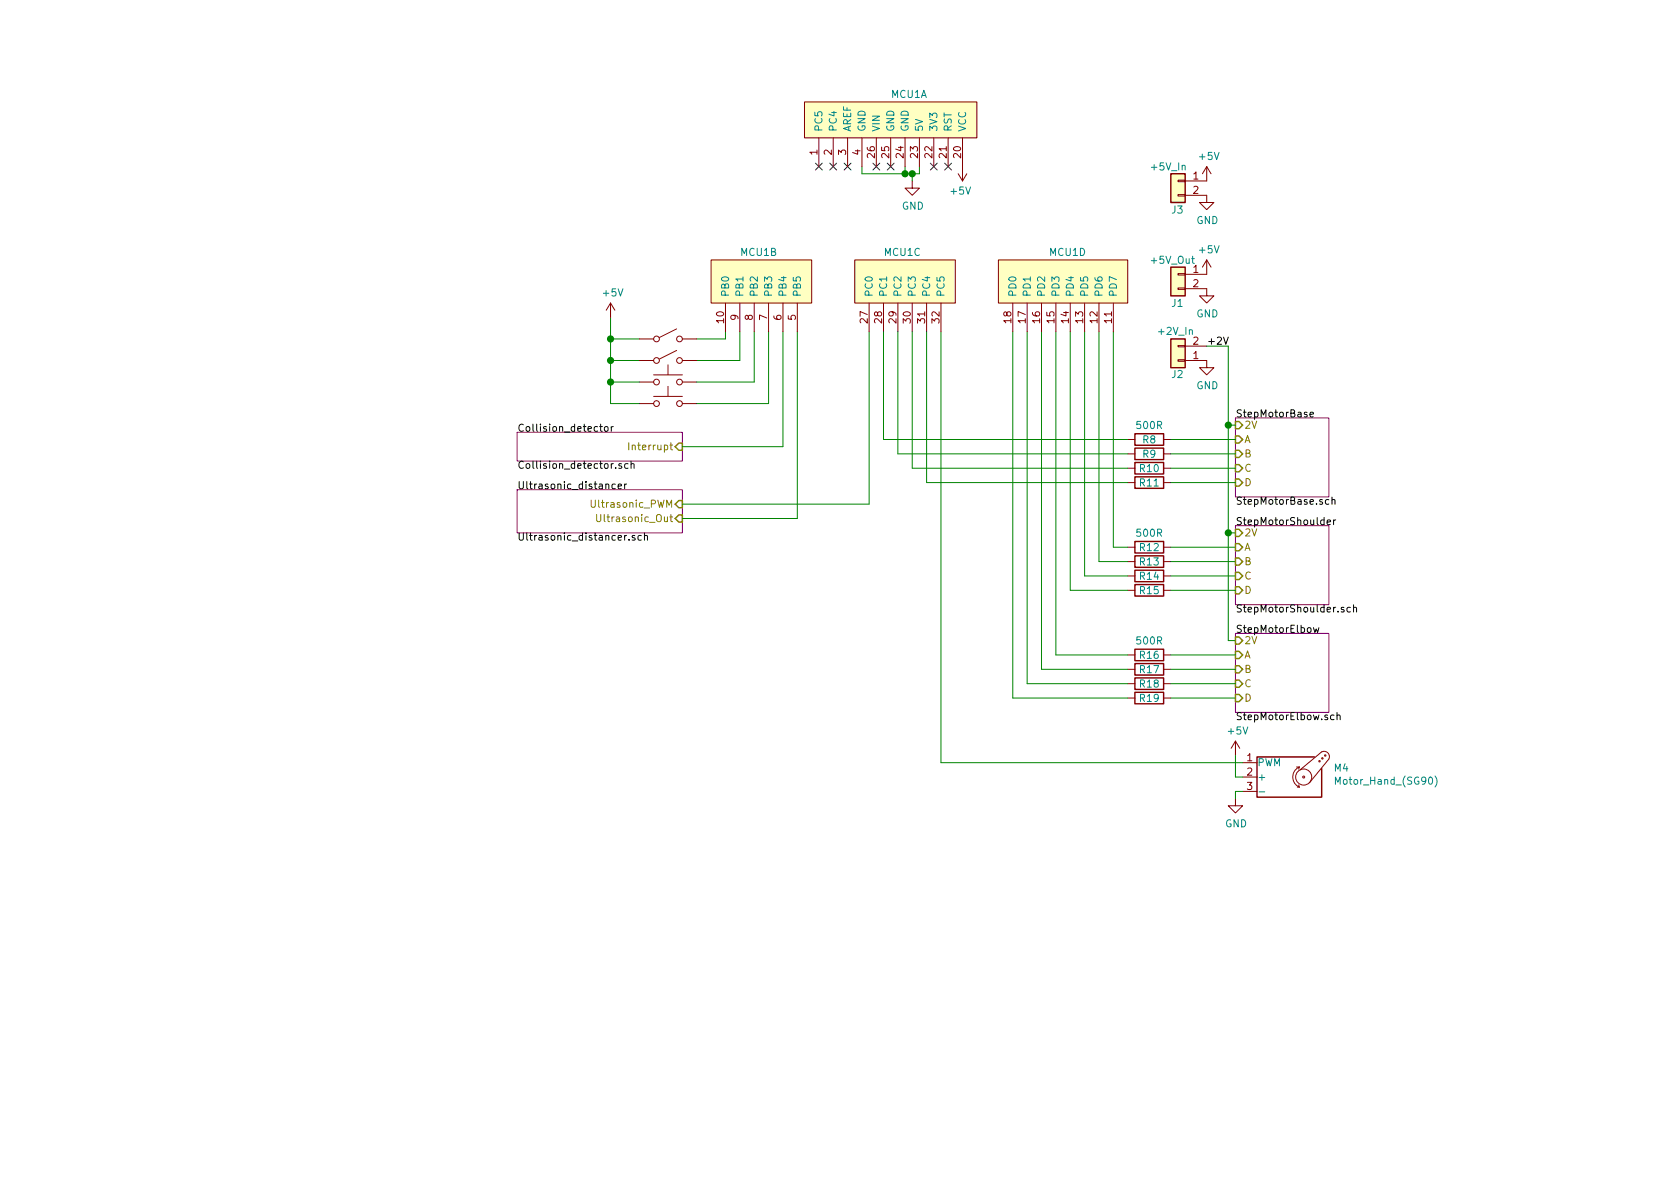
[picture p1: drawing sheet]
<svg xmlns="http://www.w3.org/2000/svg" width="297mm" height="210mm" viewBox="0 0 297 210" stroke-linecap="round" stroke-linejoin="round" font-family="sans-serif">
<g fill="none" stroke="#008400" stroke-width=".18">
<path d="M152.4 29.5v1.2h10.2v-1.2M160 29.5v1.2M161.3 30.7v1.3M107.9 59.9h5.1M107.9 56.1v15.3h5.1M128.3 58.7v1.2h-5.1M130.8 58.7v5h-7.6M133.3 58.7v8.9h-10.1M135.9 58.7v12.7h-12.7M138.4 58.7v20.3h-17.8M141 58.7v33h-20.4M153.7 58.7v30.4h-33.1"/>
<path d="M156.2 58.7v19h43.2M158.7 58.7v21.6h40.7M161.3 58.7v24.1h38.1M163.8 58.7v26.6h35.6M166.4 58.7v76.2h53.3M179.1 58.7v64.7h20.3M181.6 58.7v62.2h17.8M184.1 58.7v59.7h15.3M186.7 58.7v57.1h12.7M189.2 58.7v45.7h10.2M191.8 58.7v43.1h7.6M194.3 58.7v40.6h5.1"/>
<path d="M196.8 58.7v38.1h2.6M107.9 63.7h5.1M107.9 67.6h5.1M207 77.7h11.4M213.4 61.2h3.8v52.1h1.2M217.2 75.2h1.2M207 80.3h11.4M207 82.8h11.4M207 96.8h11.4M207 99.3h11.4M207 85.3h11.4M217.2 94.2h1.2"/>
<path d="M207 101.8h11.4M207 115.8h11.4M207 118.4h11.4M207 104.4h11.4M207 120.9h11.4M207 123.4h11.4M218.4 133.6v3.8h1.3M219.7 139.9h-1.3v1.3"/>
</g>
<path d="M91.4 76.4h29.2v5.1h-29.2zM218.4 73.9h16.5v14h-16.5zM91.4 86.6h29.2v7.6h-29.2zM218.4 93h16.5v13.9h-16.5zM218.4 112h16.5v14h-16.5z" fill="none" stroke="#840084" stroke-width=".18"/>
<g fill="none" stroke="#000" stroke-width=".18">
<path d="M216.3 59.6l.4 1.3 .5-1.3M106 75.4h.5M106.2 75v1.1l.3 .2M107 75.5l.3-.1 .2 .2-.1 .6-.3 .1-.2-.3zM108.1 75.4v.9M108.4 75.4l-.3 .3M231.6 73.3l.6-.1v-.3h-.4l-.2 .2 .1 .6h.5M108.8 85.6h-.4l-.2 .2 .1 .6h.5M109.3 86l.6-.1-.1-.3h-.3l-.2 .2v.6h.5M109.9 82h-.3l-.2 .2 .1 .1 .4 .2v.3h-.5M110.4 85.6v.8M110.8 85.6l-.4 .2"/>
<path d="M111 82h-.3l-.3 .2 .2 .6h.4M111.2 95.4v.1M111.6 82.1l.2-.1h.3v.8M111.6 81.6v1.2M112.2 94.7h-.3l-.1 .2v.1l.4 .2v.3h-.4M113.4 94.7h-.4l-.2 .2 .1 .6h.5M113.9 94.8l.2-.1h.3l.1 .8M113.9 94.3v1.2M234.6 92.3l.7-.1-.1-.2-.4-.1-.2 .2 .1 .6h.5M234.9 88.4l-.3-.1-.3 .3 .2 .5h.4M235.5 88.5l.2-.2 .3 .1v.8M235.5 87.9v1.3"/>
<path d="M235.8 91.9v.9M236.2 91.9l-.4 .3M232.2 111l.3 .8 .2-.6 .3 .6 .2-.8M237.6 107.4h-.3l-.2 .2 .1 .1 .4 .2v.3h-.5M238.8 107.4h-.4l-.2 .2 .1 .6h.5M239.3 107.5l.2-.1h.3l.1 .8M239.3 107v1.2M235.9 126.5l-.4-.1-.2 .3 .1 .5h.5M236.4 126.6l.2-.2 .3 .1 .1 .8M236.4 126v1.3"/>
</g>
<g fill="none" stroke="#848400" stroke-width=".25">
<path d="M120 78.4h.6v1.2h-.6l-.6-.6zM218.4 74.5h.7l.6 .7-.6 .6h-.7zM218.4 77.1h.7l.6 .6-.6 .7h-.7zM218.4 79.6h.7l.6 .7-.6 .6h-.7zM120 91.1h.6v1.2h-.6l-.6-.6zM120 88.5h.6v1.3h-.6l-.6-.7zM218.4 82.2h.7l.6 .6-.6 .6h-.7zM218.4 84.7h.7l.6 .6-.6 .7h-.7zM218.4 93.6h.7l.6 .6-.6 .7h-.7zM218.4 96.1h.7l.6 .7-.6 .6h-.7zM218.4 98.7h.7l.6 .6-.6 .6h-.7zM218.4 112.6h.7l.6 .7-.6 .6h-.7z"/>
<path d="M218.4 115.2h.7l.6 .6-.6 .7h-.7zM218.4 117.7h.7l.6 .7-.6 .6h-.7zM218.4 101.2h.7l.6 .6-.6 .7h-.7zM218.4 103.8h.7l.6 .6-.6 .6h-.7zM218.4 120.3h.7l.6 .6-.6 .6h-.7zM218.4 122.8h.7l.6 .6-.6 .7h-.7z"/>
</g>
<g fill="none" stroke="#840000" stroke-width=".18">
<path d="M142.2 18h30.5v6.4h-30.5zM144.8 24.4v5.1M147.3 24.4v5.1M149.9 24.4v5.1M152.4 24.4v5.1M154.9 24.4v5.1M157.5 24.4v5.1M160 24.4v5.1M161.3 32v1.3h1.3l-1.3 1.2-1.3-1.2h1.3M162.6 24.4v5.1M165.1 24.4v5.1M167.6 24.4v5.1"/>
<path d="M169.4 30.7l.8 1.3M170.2 24.4v7.6M170.9 30.7l-.7 1.3M208.3 34.4h1.2v.3h-1.2zM208.3 31.9h1.2v.2h-1.2zM209.5 34.5h3.9v1.3h1.2l-1.2 1.3-1.3-1.3h1.3M213.4 29.5v2.5h-3.9M213.4 29.5l-.8 1.2M213.4 29.5l.7 1.2M107.9 53.6l-.7 1.3M107.9 53.6v2.5M107.9 53.6l.8 1.3"/>
<path d="M113 59.9h2.6M119.6 58.2l-3 1.5M120.6 59.9h2.6M125.7 46h17.8v7.6h-17.8zM128.3 53.6v5.1M130.8 53.6v5.1M133.3 53.6v5.1M135.9 53.6v5.1M138.4 53.6v5.1M141 53.6v5.1M151.1 46h17.8v7.6h-17.8zM152.4 53.6h.1"/>
<path d="M153.7 53.6v5.1M156.2 53.6v5.1M158.7 53.6v5.1M161.3 53.6v5.1M163.8 53.6v5.1M166.4 53.6v5.1M176.5 46h22.9v7.6h-22.9zM179.1 53.6v5.1M181.6 53.6v5.1M184.1 53.6v5.1M186.7 53.6v5.1M189.2 53.6v5.1"/>
<path d="M191.8 53.6v5.1M194.3 53.6v5.1M196.8 53.6v5.1M208.3 50.9h1.2v.3h-1.2zM208.3 48.4h1.2v.2h-1.2zM209.5 51h3.9v1.3h1.2l-1.2 1.3-1.3-1.3h1.3M213.4 46v2.5h-3.9M213.4 46l-.8 1.2M213.4 46l.7 1.2M113 63.7h2.6M113 67.6h2.6M113 71.4h2.6"/>
<path d="M115.6 66.3h5M115.6 70.1h5M118.1 64.5v1.8M118.1 68.3v1.8M119.6 62l-3 1.5M120.6 63.7h2.6M120.6 67.6h2.6M120.6 71.4h2.6M199.4 77.7h1.3M205.7 77.7h1.3M208.3 61.1h1.2v.2h-1.2zM208.3 63.6h1.2v.3h-1.2z"/>
<path d="M209.5 63.7h3.9v1.3h1.2l-1.2 1.3-1.3-1.3h1.3M209.5 61.2h3.9M199.4 80.3h1.3M199.4 82.8h1.3M199.4 96.8h1.3M199.4 99.3h1.3M199.4 85.3h1.3M205.7 80.3h1.3M205.7 82.8h1.3M205.7 96.8h1.3M205.7 99.3h1.3M205.7 85.3h1.3"/>
<path d="M199.4 101.8h1.3M199.4 115.8h1.3M199.4 118.4h1.3M199.4 104.4h1.3M205.7 101.8h1.3M205.7 115.8h1.3M205.7 118.4h1.3M205.7 104.4h1.3M199.4 120.9h1.3M199.4 123.4h1.3M205.7 120.9h1.3M205.7 123.4h1.3"/>
<path d="M218.4 131.1l-.7 1.2M218.4 131.1v2.5M218.4 131.1l.8 1.2M219.7 134.9h2.5M219.7 137.4h2.5M219.7 139.9h2.5M229.2 135.6h.5M229.4 139.2h.3M229.6 138.8l.1 .4M229.7 135.6a1.94 1.94 0 0 0-1.1 1.8 1.94 1.94 0 0 0 1.1 1.8M229.7 135.6l-.1 .4M229.9 136.1l3.8-3.1a.95 .95 0 0 1 1.1 .1 .95 .95 0 0 1 .1 1.1l-3.4 4.2"/>
<path d="M218.4 141.2v1.3h1.3l-1.3 1.3-1.2-1.3h1.2"/>
<circle cx="116.1" cy="59.9" r=".51"/>
<circle cx="120.1" cy="59.9" r=".51"/>
<circle cx="116.1" cy="71.4" r=".51"/>
<circle cx="116.1" cy="63.7" r=".51"/>
<circle cx="116.1" cy="67.6" r=".51"/>
<circle cx="120.1" cy="63.7" r=".51"/>
<circle cx="120.1" cy="67.6" r=".51"/>
<circle cx="120.1" cy="71.4" r=".51"/>
<circle cx="230.5" cy="137.4" r=".18"/>
<circle cx="230.5" cy="137.4" r="1.42"/>
<circle cx="233.3" cy="134.6" r=".13"/>
<circle cx="233.8" cy="134.1" r=".13"/>
<circle cx="234.3" cy="133.6" r=".13"/>
</g>
<g fill="none" stroke="#840000" stroke-width=".25">
<path d="M207 30.7h2.5v5.1h-2.5zM207 59.9h2.5v5.1h-2.5zM207 47.2h2.5v5.1h-2.5zM200.7 76.7h5v2h-5zM200.7 79.2h5v2.1h-5zM200.7 81.8h5v2h-5zM200.7 95.8h5v2h-5zM200.7 98.3h5v2h-5zM200.7 84.3h5v2.1h-5zM200.7 100.8h5v2.1h-5zM200.7 114.8h5v2h-5zM200.7 117.3h5v2.1h-5z"/>
<path d="M200.7 119.9h5v2h-5zM200.7 103.4h5v2h-5zM200.7 122.4h5v2.1h-5zM232.4 133.9h-10.2v7.1h11.5v-5.1"/>
</g>
<path d="M236.1 138.7v-1.3l.5 .9 .4-.9v1.3M253.7 137.2a1.47 1.47 0 0 1 0 2M222.6 140h1" fill="none" stroke="#008484" stroke-width=".18"/>
<g fill="#008400" stroke="#008400" stroke-width=".25">
<circle cx="217.2" cy="94.2" r=".51"/>
<circle cx="217.2" cy="75.2" r=".51"/>
<circle cx="108" cy="59.9" r=".51"/>
<circle cx="108" cy="63.7" r=".51"/>
<circle cx="108" cy="67.6" r=".51"/>
<circle cx="160" cy="30.7" r=".51"/>
<circle cx="161.3" cy="30.7" r=".51"/>
</g>
<g fill="#ffffc2" stroke="#ffffc2" stroke-width=".18">
<path d="M207 59.9h2.5v5.1h-2.5z"/>
<path d="M207 47.2h2.5v5.1h-2.5z"/>
<path d="M207 30.7h2.5v5.1h-2.5z"/>
<path d="M142.2 18h30.5v6.4h-30.5z"/>
<path d="M125.7 46h17.8v7.6h-17.8z"/>
<path d="M151.1 46h17.8v7.6h-17.8z"/>
<path d="M176.5 46h22.9v7.6h-22.9z"/>
</g>
<path d="M111.2 78.3v1.2M104.5 88.4v1.1l.3 .2h.3l.2-.2v-1.1M105.5 91v1l.2 .2h.4l.1-.2v-1M118.4 91.4h.5M118.6 91v1.1l.3 .1" fill="none" stroke="#848400" stroke-width=".18"/>
<g fill="none" stroke="#000084" stroke-width=".18">
<path d="M144.2 28.8l1.2 1.3M145.4 28.8l-1.2 1.3M146.7 28.8l1.2 1.3M147.9 28.8l-1.2 1.3M149.3 28.8l1.2 1.3M150.5 28.8l-1.2 1.3M154.3 28.8l1.2 1.3M155.5 28.8l-1.2 1.3M156.9 28.8l1.2 1.3M158.1 28.8l-1.2 1.3M164.5 28.8l1.2 1.3M165.7 28.8l-1.2 1.3"/>
<path d="M167 28.8l1.2 1.3M168.2 28.8l-1.2 1.3"/>
</g>
<g font-size="1.8" fill="#008484">
<text x="157.6" y="17.3">MCU1A</text>
<text x="145.4" y="23.4" transform="rotate(-90 145.4 23.4)">PC5</text>
<text x="148" y="23.4" transform="rotate(-90 148 23.4)">PC4</text>
<text x="150.5" y="23.4" transform="rotate(-90 150.5 23.4)">AREF</text>
<text x="153" y="23.4" transform="rotate(-90 153 23.4)">GND</text>
<text x="155.6" y="23.4" transform="rotate(-90 155.6 23.4)">VIN</text>
<text x="158.1" y="23.4" transform="rotate(-90 158.1 23.4)">GND</text>
<text x="160.7" y="23.4" transform="rotate(-90 160.7 23.4)">GND</text>
<text x="163.2" y="23.4" transform="rotate(-90 163.2 23.4)">5V</text>
<text x="165.7" y="23.4" transform="rotate(-90 165.7 23.4)">3V3</text>
<text x="168.3" y="23.4" transform="rotate(-90 168.3 23.4)">RST</text>
<text x="170.8" y="23.4" transform="rotate(-90 170.8 23.4)">VCC</text>
<text x="212.1" y="28.3">+5V</text>
<text x="168.2" y="34.4">+5V</text>
<text x="203.7" y="30.1">+5V_In</text>
<text x="159.5" y="37.1">GND</text>
<text x="207.2" y="37.8">J3</text>
<text x="211.5" y="39.6">GND</text>
<text x="131" y="45.3">MCU1B</text>
<text x="156.4" y="45.3">MCU1C</text>
<text x="185.6" y="45.3">MCU1D</text>
<text x="203.7" y="46.7">+5V_Out</text>
<text x="212.1" y="44.8">+5V</text>
<text x="106.7" y="52.4">+5V</text>
<text x="128.9" y="52.6" transform="rotate(-90 128.9 52.6)">PB0</text>
<text x="131.4" y="52.6" transform="rotate(-90 131.4 52.6)">PB1</text>
<text x="134" y="52.6" transform="rotate(-90 134 52.6)">PB2</text>
<text x="136.5" y="52.6" transform="rotate(-90 136.5 52.6)">PB3</text>
<text x="139.1" y="52.6" transform="rotate(-90 139.1 52.6)">PB4</text>
<text x="141.6" y="52.6" transform="rotate(-90 141.6 52.6)">PB5</text>
<text x="154.3" y="52.6" transform="rotate(-90 154.3 52.6)">PC0</text>
<text x="156.8" y="52.6" transform="rotate(-90 156.8 52.6)">PC1</text>
<text x="159.4" y="52.6" transform="rotate(-90 159.4 52.6)">PC2</text>
<text x="161.9" y="52.6" transform="rotate(-90 161.9 52.6)">PC3</text>
<text x="164.5" y="52.6" transform="rotate(-90 164.5 52.6)">PC4</text>
<text x="167" y="52.6" transform="rotate(-90 167 52.6)">PC5</text>
<text x="179.7" y="52.6" transform="rotate(-90 179.7 52.6)">PD0</text>
<text x="182.2" y="52.6" transform="rotate(-90 182.2 52.6)">PD1</text>
<text x="184.8" y="52.6" transform="rotate(-90 184.8 52.6)">PD2</text>
<text x="187.3" y="52.6" transform="rotate(-90 187.3 52.6)">PD3</text>
<text x="189.9" y="52.6" transform="rotate(-90 189.9 52.6)">PD4</text>
<text x="192.4" y="52.6" transform="rotate(-90 192.4 52.6)">PD5</text>
<text x="194.9" y="52.6" transform="rotate(-90 194.9 52.6)">PD6</text>
<text x="197.5" y="52.6" transform="rotate(-90 197.5 52.6)">PD7</text>
<text x="205" y="59.2">+2V_In</text>
<text x="207.2" y="54.3">J1</text>
<text x="211.5" y="56.1">GND</text>
<text x="207.2" y="66.8">J2</text>
<text x="211.5" y="68.8">GND</text>
<text x="201.1" y="75.9">500R</text>
<text x="201.6" y="83.5">R10</text>
<text x="202.1" y="78.4">R8</text>
<text x="202.1" y="80.9">R9</text>
<text x="201.6" y="86">R11</text>
<text x="201.1" y="94.9">500R</text>
<text x="201.6" y="97.5">R12</text>
<text x="201.6" y="100">R13</text>
<text x="201.6" y="102.5">R14</text>
<text x="201.6" y="105.1">R15</text>
<text x="201.1" y="114">500R</text>
<text x="201.6" y="116.5">R16</text>
<text x="201.6" y="119">R17</text>
<text x="201.6" y="121.6">R18</text>
<text x="201.6" y="124.1">R19</text>
<text x="217.2" y="129.9">+5V</text>
<text x="222.3" y="135.5">PWM</text>
<text x="235.9" y="136.4">M4</text>
<text x="222.3" y="138">+</text>
<text x="236.6" y="138.8">Motor_Hand_(SG90)</text>
<text x="216.6" y="146.3">GND</text>
</g>
<g font-size="1.8" fill="#840000">
<text x="144.5" y="27.4" transform="rotate(-90 144.5 27.4)">1</text>
<text x="147.1" y="27.4" transform="rotate(-90 147.1 27.4)">2</text>
<text x="149.6" y="27.4" transform="rotate(-90 149.6 27.4)">3</text>
<text x="152.1" y="27.4" transform="rotate(-90 152.1 27.4)">4</text>
<text x="154.7" y="27.9" transform="rotate(-90 154.7 27.9)">26</text>
<text x="157.2" y="27.9" transform="rotate(-90 157.2 27.9)">25</text>
<text x="159.8" y="27.9" transform="rotate(-90 159.8 27.9)">24</text>
<text x="162.3" y="27.9" transform="rotate(-90 162.3 27.9)">23</text>
<text x="164.8" y="27.9" transform="rotate(-90 164.8 27.9)">22</text>
<text x="167.4" y="27.9" transform="rotate(-90 167.4 27.9)">21</text>
<text x="169.9" y="27.9" transform="rotate(-90 169.9 27.9)">20</text>
<text x="211" y="31.7">1</text>
<text x="211" y="34.3">2</text>
<text x="211" y="48.3">1</text>
<text x="211" y="50.8">2</text>
<text x="128" y="57.1" transform="rotate(-90 128 57.1)">10</text>
<text x="130.6" y="56.6" transform="rotate(-90 130.6 56.6)">9</text>
<text x="133.1" y="56.6" transform="rotate(-90 133.1 56.6)">8</text>
<text x="135.6" y="56.6" transform="rotate(-90 135.6 56.6)">7</text>
<text x="138.2" y="56.6" transform="rotate(-90 138.2 56.6)">6</text>
<text x="140.7" y="56.6" transform="rotate(-90 140.7 56.6)">5</text>
<text x="153.4" y="57.1" transform="rotate(-90 153.4 57.1)">27</text>
<text x="156" y="57.1" transform="rotate(-90 156 57.1)">28</text>
<text x="158.5" y="57.1" transform="rotate(-90 158.5 57.1)">29</text>
<text x="161" y="57.1" transform="rotate(-90 161 57.1)">30</text>
<text x="163.6" y="57.1" transform="rotate(-90 163.6 57.1)">31</text>
<text x="166.1" y="57.1" transform="rotate(-90 166.1 57.1)">32</text>
<text x="178.8" y="57.1" transform="rotate(-90 178.8 57.1)">18</text>
<text x="181.4" y="57.1" transform="rotate(-90 181.4 57.1)">17</text>
<text x="183.9" y="57.1" transform="rotate(-90 183.9 57.1)">16</text>
<text x="186.4" y="57.1" transform="rotate(-90 186.4 57.1)">15</text>
<text x="189" y="57.1" transform="rotate(-90 189 57.1)">14</text>
<text x="191.5" y="57.1" transform="rotate(-90 191.5 57.1)">13</text>
<text x="194.1" y="57.1" transform="rotate(-90 194.1 57.1)">12</text>
<text x="196.6" y="57.1" transform="rotate(-90 196.6 57.1)">11</text>
<text x="211" y="63.5">1</text>
<text x="211" y="61">2</text>
<text x="220.5" y="134.6">1</text>
<text x="220.5" y="137.2">2</text>
<text x="220.5" y="139.7">3</text>
</g>
<g font-size="1.8">
<text x="213.4" y="61">+2V</text>
<text x="91.4" y="76.3">Collision_detector</text>
<text x="218.4" y="73.8">StepMotorBase</text>
<text x="91.4" y="82.9">Collision_detector.sch</text>
<text x="91.4" y="86.5">Ultrasonic_distancer</text>
<text x="218.4" y="89.2">StepMotorBase.sch</text>
<text x="91.4" y="95.6">Ultrasonic_distancer.sch</text>
<text x="218.4" y="92.9">StepMotorShoulder</text>
<text x="218.4" y="111.9">StepMotorElbow</text>
<text x="218.4" y="108.3">StepMotorShoulder.sch</text>
<text x="218.4" y="127.3">StepMotorElbow.sch</text>
</g>
<g font-size="1.8" fill="#848400">
<text x="220" y="75.8">2V</text>
<text x="111.9" y="79.6">Interrupt</text>
<text x="220" y="78.4">A</text>
<text x="220" y="80.9">B</text>
<text x="220" y="83.4">C</text>
<text x="105.2" y="89.8">Ultrasonic_PWM</text>
<text x="220" y="86">D</text>
<text x="106.5" y="92.3">Ultrasonic_Out</text>
<text x="220" y="94.9">2V</text>
<text x="220" y="97.4">A</text>
<text x="220" y="99.9">B</text>
<text x="220" y="102.5">C</text>
<text x="220" y="105">D</text>
<text x="220" y="113.9">2V</text>
<text x="220" y="116.5">A</text>
<text x="220" y="119">B</text>
<text x="220" y="121.5">C</text>
<text x="220" y="124.1">D</text>
</g>
</svg>
